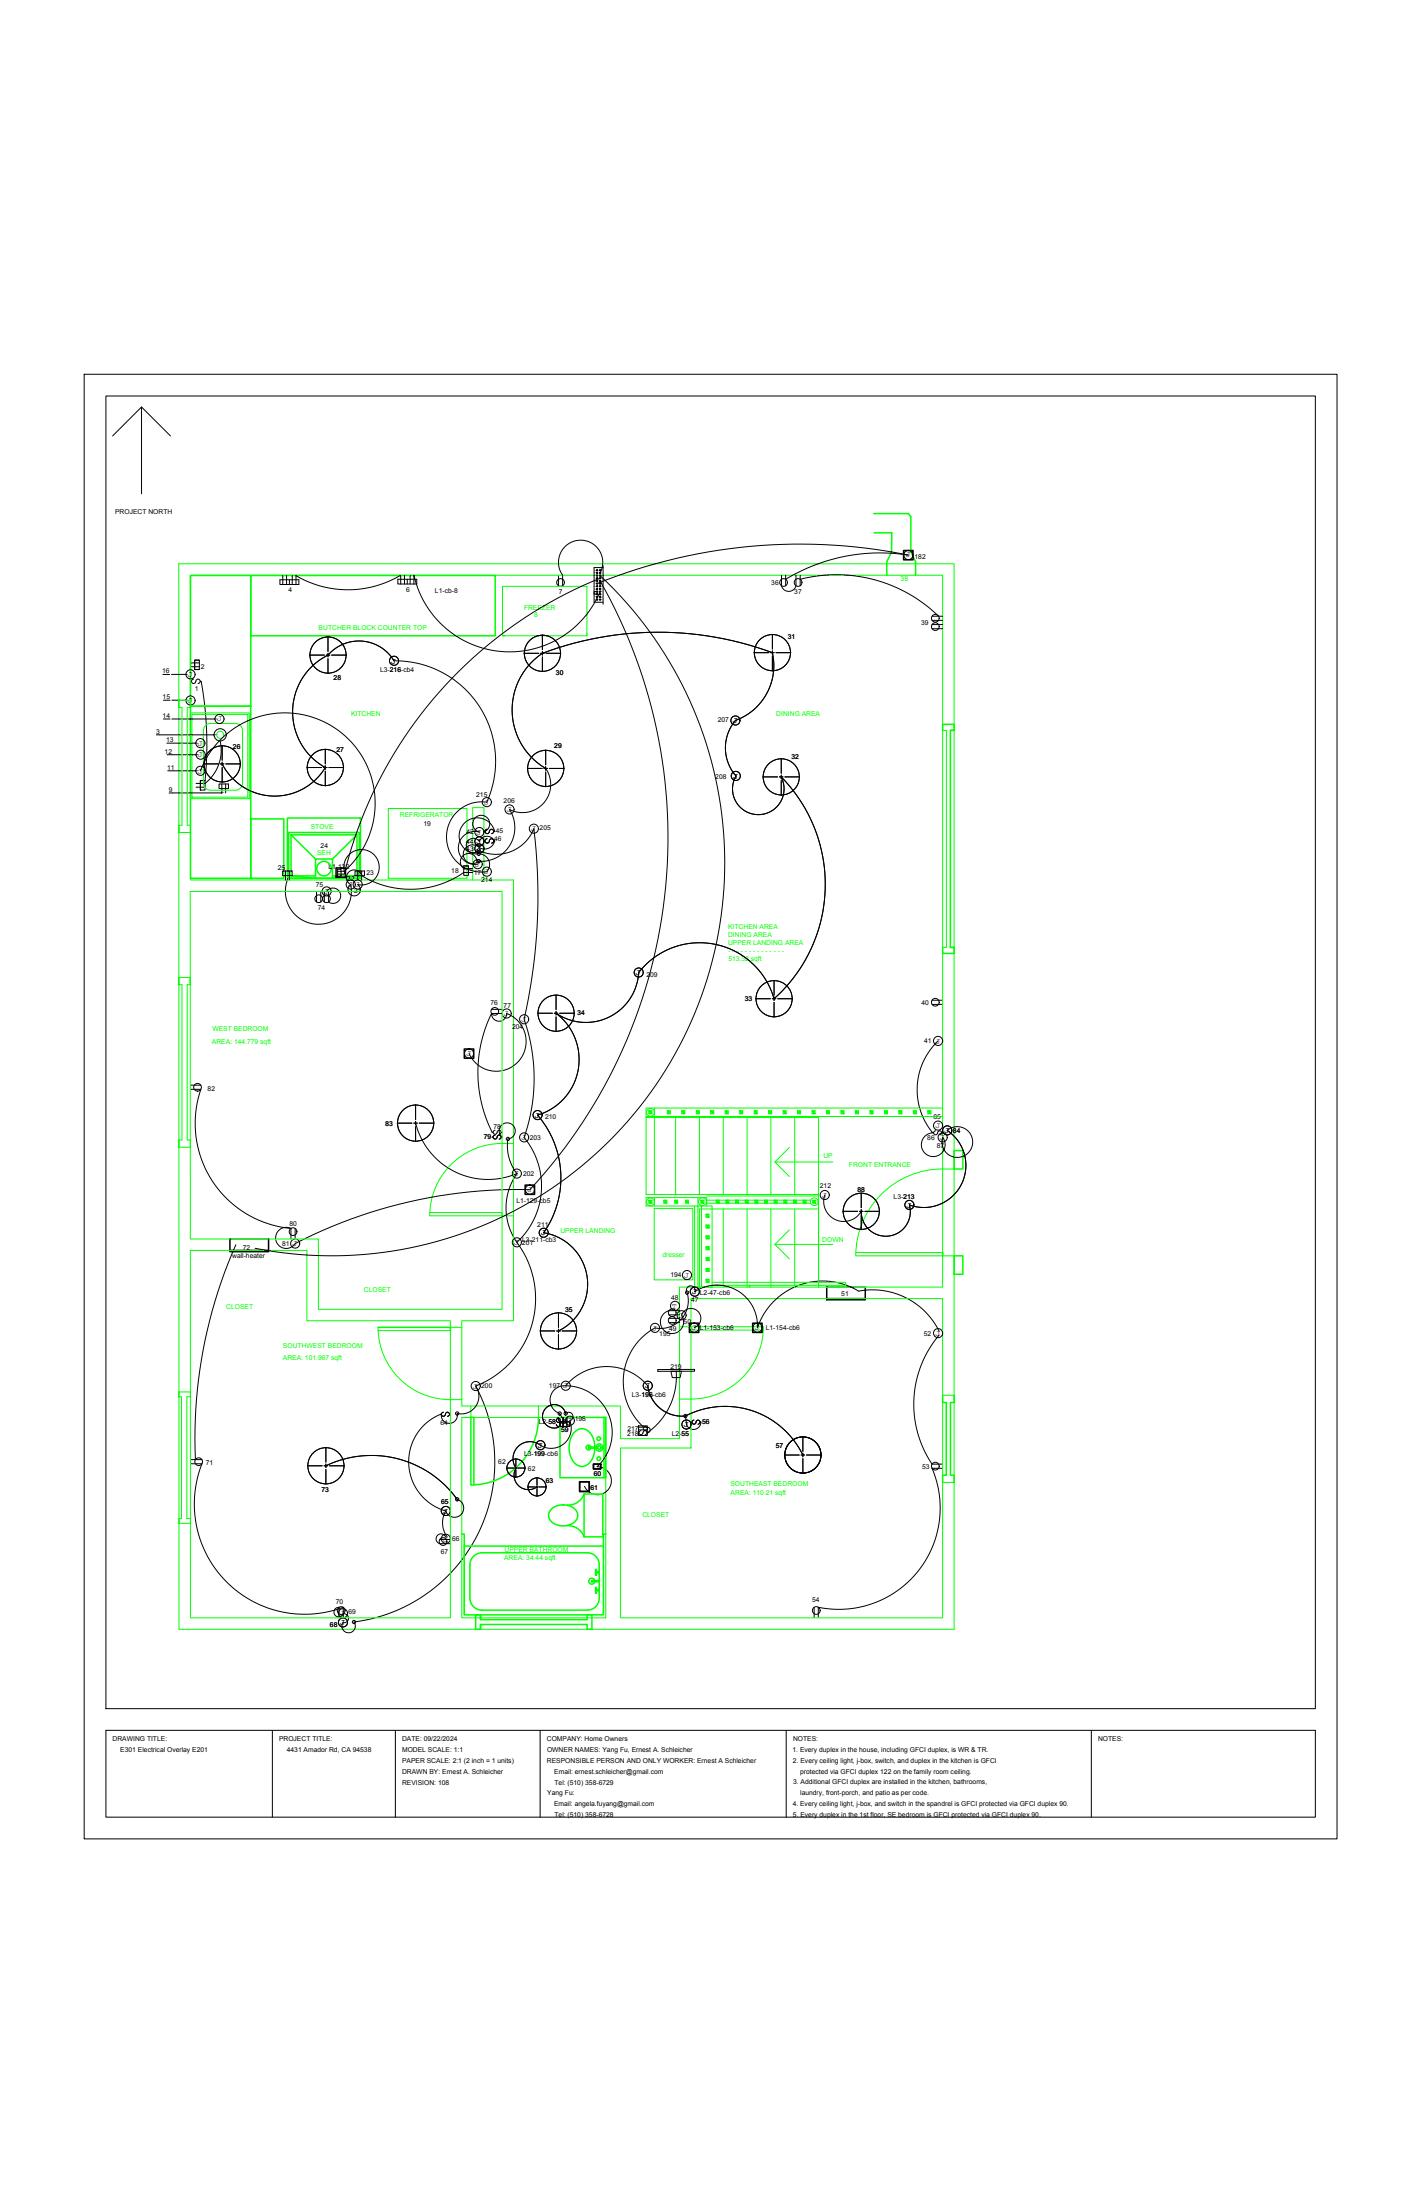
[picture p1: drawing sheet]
<svg xmlns="http://www.w3.org/2000/svg" width="279mm" height="432mm" viewBox="0 0 279 432" stroke-linecap="round" stroke-linejoin="round" font-family="sans-serif">
<!-- layer: E201-Electrical-2nd-floor -->
<g fill="none" stroke="#000" stroke-width=".2">
<path d="M54.9 113.8h3.7v.9h-3.7zM55.5 113v1.7M56.2 113v1.7M56.8 113.8v.9M57.3 113v1.7M78.1 113.7h3.7v.9h-3.7zM78.6 114.6v-1.7a20.1 20.1 0 0 1-20.5 .1v1.7M79.4 112.9v1.7M79.9 113.7v.9M80.5 112.9v1.7M81.2 114.6v-1.7a19.2 19.2 0 0 0 17.1 15 19.2 19.2 0 0 0 19.4-11.8M109.6 112.9v2.1"/>
<path d="M116.6 116.1h.6v.5h-.6zM117 111.9h.3M117 112.4h.3M117 113h.3M117 113.5h.3M117 114h.3M117 114.5h.3M117 115.1h.3M117 115.6h.3M117 116.1h.3M117 116.6h.3M117 117.2h.3"/>
<path d="M117 117.7h.3M117.2 111.8v.2M117.2 112.3v.3M117.2 112.9v.2M117.2 113.4v.2M117.2 113.9v.2M117.2 114.4v.3M117.2 114.9v.3M117.2 115.5v.2M117.2 116v.2M117.2 116.5v.3M117.2 117v.3"/>
<path d="M117.2 117.6v.2M117.6 111.9h.3M117.6 112.4h.3M117.6 113h.3M117.6 113.5h.3M117.6 114h.3M117.6 114.5h.3M117.6 115.1h.3M117.6 115.6h.3M117.6 116.1h.3M117.6 116.6h.3M117.6 117.2h.3"/>
<path d="M117.6 117.7h.3M117.7 114a101.8 101.8 0 0 1-13.7 119.5 95.3 95.3 0 0 0-46.1 10.6 2.08 2.08 0 0 1-2.8 .7 2.08 2.08 0 0 1-.8-2.8 2.08 2.08 0 0 1 2.8-.9M117.7 112.4a4.3 4.3 0 0 0-4-6.4 4.3 4.3 0 0 0-3.3 6.9v2.1M117.7 113.5a84.1 84.1 0 0 0-50.2 58.1h-1.3M117.7 113a77.1 77.1 0 0 1 16 91.5 77.1 77.1 0 0 1-83.7 40.5M117.7 111.8v.2M117.7 112.3v.3M117.7 112.9v.2M117.7 113.4v.2M117.7 113.9v.2M117.7 114.4v.3M117.7 114.9v.3"/>
<path d="M117.7 115.5v.2M117.7 116v.2M117.7 116.5v.3M117.7 117v.3M117.7 117.6v.2M118.3 111.4h-1.7v6.8h1.7M118.3 111v7.6M153.3 112.9v2.1a1.46 1.46 0 0 0 1.5 1.1 1.46 1.46 0 0 0 1.4-1.1v-2.1M154.2 113.7a35.8 35.8 0 0 1 24-4.8 106 106 0 0 0-61 5.6M154.2 112.9v2.1M157 113.7a28.7 28.7 0 0 1 27.2 7.2M157 112.9v2.1"/>
<path d="M32 132.4h1.3M32.1 137.4h1.3M33.7 132.4h2.7M33.7 137.4h2.7M37.3 133.7h.2M37.3 130.1h1.8M37.3 130.9h1.8M38 133.3a.43 .43 0 0 0-.4 .4 .43 .43 0 0 0 .4 .5 .43 .43 0 0 0 .4-.5 .43 .43 0 0 1 .4-.4 .43 .43 0 0 1 .5 .4 .43 .43 0 0 1-.4 .5M38.2 129.6h.9v1.8h-.9zM38.2 131.4h.9M39.1 129.6h-.9v1.8M39.3 133.7h.2a69.3 69.3 0 0 1 .7 19.5h-.9v1.9"/>
<path d="M60.7 128.6h2.9M64 128.6h.7M64.4 125v2.9M64.4 128.2v.7M64.4 129.3v2.9M65.1 128.6h2.9M77.3 129.7a8 8 0 0 0-12.9-1.1 12.5 12.5 0 0 0-.6 22 11.6 11.6 0 0 1-20.2-.7M102.8 128.2h2.9M106.1 128.2h.7M106.4 124.6v2.9M106.4 127.9v.7M106.4 128.9v2.9"/>
<path d="M107.1 128.2h2.9M147.9 128.1h2.9M151.2 128.1h.7M151.5 124.5v2.9M151.5 127.8v.7M151.5 128.8v2.9M152.3 128.1h2.9M182.9 123.4h2.1M182.9 122.6h2.1M182.9 121.8h2.1M182.9 120.9h2.1M30.7 144.2h.7"/>
<path d="M31.4 144.2h10.5M32.1 141.1h1.3M32.7 145.9h5.6M32.8 148.1h5.6M32.9 151.3h5.4M33.7 141.1h8.4M38.5 154.5h1.7M39.3 153.2h.9v1.9h-.9zM39.3 151.3a17.7 17.7 0 0 1 26.7-8.2 17.7 17.7 0 0 1 1.5 27.9M40 149.9h2.9M43 153.9h1.8v.9h-1.8zM43.2 145.4a8.3 8.3 0 0 1-3 8.4h-1.7"/>
<path d="M43.2 149.9h.7M43.4 155.6h-10.2M43.5 153.9v1.7M43.6 146.3v2.9M43.6 149.6v.7M43.6 150.6v2.9M44.3 153.9v1.7M44.3 149.9h2.9M60.2 150.6h2.9M63.5 150.6h.7M63.8 147v2.9M63.8 150.3v.7"/>
<path d="M63.8 151.4v2.9M64.5 150.6h2.9M103.5 150.8h2.9M106.7 150.8h.7M107.1 150.8a13.3 13.3 0 0 1-.7-22.6 64.5 64.5 0 0 1 45.1-.1 11.5 11.5 0 0 1-7.2 13.3 8.4 8.4 0 0 0 .1 10.9 5.1 5.1 0 0 0 4.3 7.6 5.1 5.1 0 0 0 4.5-7.4M107.1 147.2v2.9M107.1 150.5v.7M107.1 151.5v2.9M107.8 150.8h2.9M149.7 152.5h2.9M152.9 152.5h.7M153.3 152.5a30.1 30.1 0 0 1-1.4 43.5 15.2 15.2 0 0 0-26.6-5.1 10.4 10.4 0 0 1-16.2 8 11.4 11.4 0 0 1 4.3 11.1 11.4 11.4 0 0 1-7.9 8.9 18.8 18.8 0 0 1 1.2 23.1 10.2 10.2 0 0 1 8.5 8.5 10.2 10.2 0 0 1-5.6 10.7"/>
<path d="M153.3 148.9v2.9M153.3 152.1v.7M153.3 153.2v2.9M154 152.5h2.9M55.5 171h1.8v.9h-1.8zM56 171v1.7M56.8 171.9a6.5 6.5 0 0 0 4.7 9.4 6.5 6.5 0 0 0 7.3-7.7M56.8 171v1.7M62.1 175v2M62.9 175v2M63.6 175v2M64.1 175a1.51 1.51 0 0 1 2.1-.4 1.51 1.51 0 0 1 .4 2.1 1.51 1.51 0 0 1-2.1 .3v-2"/>
<path d="M66.2 170.6h.7v1.4h-.7zM66.2 171h1.3M67.5 171a3.5 3.5 0 0 1 3.1-4.3 3.5 3.5 0 0 1 3.8 3.7 3.5 3.5 0 0 1-4.2 3.2 1.22 1.22 0 0 1 .2 1.8 1.22 1.22 0 0 1-1.8 0 1.22 1.22 0 0 1 .2-1.8M69.7 171h1.8v.9h-1.8zM70.2 171v1.7M71 171v1.7M91 170h.9v1.8h-.9zM91 170.5h1.7M92.7 171.2h-1.7a18.4 18.4 0 0 1-20 .7 1.52 1.52 0 0 0-2.5-.8 1.52 1.52 0 0 0 .3 2.5M93.6 169.2a1.63 1.63 0 0 0-2.4-1.5 1.63 1.63 0 0 0-.1 2.8M95 163.2a1.66 1.66 0 0 0 .7-2.5 1.66 1.66 0 0 0-2.6-.1 1.66 1.66 0 0 0 .5 2.5l.5 .2a3.2 3.2 0 0 0-4.2 3 3.2 3.2 0 0 0 3.8 3.3M95 165.1h.1"/>
<path d="M95.6 162.8a.43 .43 0 0 0-.4 .4 .43 .43 0 0 0 .4 .4 .43 .43 0 0 0 .4-.4 .43 .43 0 0 1 .4-.4 .43 .43 0 0 1 .5 .4 .43 .43 0 0 1-.5 .4M95.6 164.6a.43 .43 0 0 0-.4 .5 .43 .43 0 0 0 .4 .4 .43 .43 0 0 0 .4-.4 .43 .43 0 0 1 .4-.5 .43 .43 0 0 1 .5 .5 .43 .43 0 0 1-.5 .4M96.9 163.2h.2M96.9 165.1h.2M96.4 198.9a1.49 1.49 0 0 0 1.5 1.5 1.49 1.49 0 0 0 1.5-1.5 5.9 5.9 0 0 1 2.2 9.5 5.9 5.9 0 0 1-9.6-1.6M96.4 198.9a26.2 26.2 0 0 0 .2 23.3h.1M96.4 198.9h2.1M96.4 198.1h2.1M105.5 198.9h2.9M108.8 198.9h.7M109.1 195.3v2.9M109.1 198.5v.7"/>
<path d="M109.1 199.6v2.9M109.8 198.9h2.9M148.3 196h2.9M151.5 196h.7M151.9 192.4v2.9M151.9 195.7v.7M151.9 196.7v2.9M152.6 196h2.9M182.9 196.3h2.1M185 197.1h-2.1M37.3 213.8h2.1a20.7 20.7 0 0 0 17.7 27.3M37.3 213h2.1"/>
<path d="M81.5 216.8v2.9M184.1 204.3a13.2 13.2 0 0 0-1.1 18 2.33 2.33 0 0 0-2.1 3 2.33 2.33 0 0 0 3.2 1.5 2.33 2.33 0 0 0 .9-3.6 3 3 0 0 0 2.9 4 3 3 0 0 0 2.7-4.2 3 3 0 0 0-4.7-1.1 8.3 8.3 0 0 1 2.7 10.6 8.3 8.3 0 0 1-10.2 4M77.9 220.4h2.9M81.2 220.4h.7M81.5 220.1v.7M81.5 221.1v2.9M82.3 220.4h2.8M96.6 223.2h.1M97.1 221.8a.4 .4 0 0 0-.4 .4 .4 .4 0 0 0 .4 .4 .4 .4 0 0 0 .4-.4 .4 .4 0 0 1 .4-.4 .4 .4 0 0 1 .4 .4 .4 .4 0 0 1-.4 .4M97.1 222.8a.4 .4 0 0 0-.4 .4 .4 .4 0 0 0 .4 .4 .4 .4 0 0 0 .4-.4 .4 .4 0 0 1 .4-.4 .4 .4 0 0 1 .4 .4 .4 .4 0 0 1-.4 .4M98.3 222.2h.2M98.3 223.2h.2"/>
<path d="M165.4 237.8h2.9M168.6 237.8h.7M169 234.1v2.9M169 237.4v.7M169 238.5v2.9M169.7 237.8h2.9M178.4 236.5a4.8 4.8 0 0 1-4 6.1 4.8 4.8 0 0 1-5.4-4.8M183 222.3h.2M183.6 221.9a.4 .4 0 0 0-.4 .4 .4 .4 0 0 0 .4 .4 .4 .4 0 0 0 .4-.4 .4 .4 0 0 1 .4-.4 .4 .4 0 0 1 .4 .4 .4 .4 0 0 1-.4 .4M184.8 222.3h.2M46.3 244.3a93.8 93.8 0 0 0-8 42.2M57.1 241.1v2.1"/>
<path d="M57.9 241.1v2.1M109.6 257.6v2.9M131.3 258.8h2M131.3 258.1h2M131.3 259.6h2M133.3 257.2h-2a2.28 2.28 0 0 0-1.6 3.1 2.28 2.28 0 0 0 3.2 1.2 2.28 2.28 0 0 0 .8-3.4 1.94 1.94 0 0 1 3.2-.7 1.94 1.94 0 0 1-.7 3.2M136.3 253.5a8 8 0 0 1 8.3-.2 8 8 0 0 1 4 7.3 13.5 13.5 0 0 1 19.9-7.2 14.6 14.6 0 0 1 15.8 7.9M86.6 277.6a10 10 0 0 0-6.4 9.8 10 10 0 0 0 7.3 9.2 4.6 4.6 0 0 0 .2 5M87 277.2a.4 .4 0 0 0-.4 .4 .4 .4 0 0 0 .4 .4 .4 .4 0 0 0 .4-.4 .4 .4 0 0 1 .4-.4 .4 .4 0 0 1 .4 .4 .4 .4 0 0 1-.4 .4M88.2 277.6h.2M106 261.2h2.9M109.2 261.2h.7"/>
<path d="M109.5 278.4v-.2a.99 .99 0 0 0 .6 1 .99 .99 0 0 0 1.1-.1M109.6 260.9v.7M109.6 261.9v2.9M109.9 279.1h1.9v.9h-1.9zM109.9 278.8a.4 .4 0 0 0-.4-.4 .4 .4 0 0 0-.4 .4 .4 .4 0 0 0 .4 .4 .4 .4 0 0 1 .4 .4 .4 .4 0 0 1-.4 .4 .4 .4 0 0 1-.3-.4M110.3 261.2h2.9M110.5 278.2v1.8M111 277.4a2.31 2.31 0 0 0-2.9-1.6 2.31 2.31 0 0 0-1.5 2.9 2.31 2.31 0 0 0 2.9 1.5v-.2M111.2 278.2v1.8M127.1 272a6.7 6.7 0 0 0 7.4 5.9 17 17 0 0 1 23 7.7M135.6 279.1h.2M136.2 278.7a.4 .4 0 0 0-.4 .4 .4 .4 0 0 0 .4 .4 .4 .4 0 0 0 .4-.4 .4 .4 0 0 1 .4-.4 .4 .4 0 0 1 .4 .4 .4 .4 0 0 1-.4 .4"/>
<path d="M137.3 279.1h.2a1.47 1.47 0 0 1-1.2 1.4 1.47 1.47 0 0 1-1.6-.9M184.3 262a21 21 0 0 0-1.4 25.4h2.1M37.5 287.3h2.1a21.6 21.6 0 0 0 4.7 23.1 21.6 21.6 0 0 0 23 5.1v2M37.5 286.5h2.1M60.3 287.7h2.9M63.6 287.7h.7M63.9 287.7a20.7 20.7 0 0 1 25.8 6.6M63.9 284.1v2.9M63.9 287.3v.7M63.9 288.4v2.9M64.7 287.7h2.8M99.4 288.1h1.5"/>
<path d="M101 288.1h.4M101.2 286.3v1.5M101.2 288v.3M101.2 288.5v1.5M101.6 288.1h1.4M103.5 291.8h1.5M105.2 291.8h.3M105.4 290v1.5M105.4 291.7v.3M105.4 292.2v1.5M105.7 291.8h1.5M106 283.7a3.3 3.3 0 0 0-4.3 .2 3.3 3.3 0 0 0-.5 4.2 2.85 2.85 0 0 0 .6 3.6 2.85 2.85 0 0 0 3.6 .1"/>
<path d="M153.9 285.6h2.9M157.2 285.6h.7M157.5 282v2.9M157.5 285.2v.7M157.5 286.3v2.9M158.2 285.6h2.9M185 288.2h-2.1a19.9 19.9 0 0 1-22.3 27.3v2M66.5 317.5v-2a.95 .95 0 0 0-1 .8 .95 .95 0 0 0 .7 1 .95 .95 0 0 0 1.1-.6 .88 .88 0 0 1 1.1 .9 .88 .88 0 0 1-1 .9M86.3 302.2h2.1M87.4 301.6a.98 .98 0 0 0-1.6-.2 .98 .98 0 0 0 .5 1.6h2.1M159.7 315.5v2"/>
<circle cx="110" cy="114.3" r=".76"/>
<circle cx="117.2" cy="111.9" r=".12"/>
<circle cx="117.2" cy="115.1" r=".12"/>
<circle cx="117.2" cy="113" r=".12"/>
<circle cx="117.2" cy="112.4" r=".12"/>
<circle cx="117.2" cy="114" r=".12"/>
<circle cx="117.2" cy="117.2" r=".12"/>
<circle cx="117.2" cy="117.7" r=".12"/>
<circle cx="117.2" cy="116.1" r=".12"/>
<circle cx="117.2" cy="113.5" r=".12"/>
<circle cx="117.2" cy="115.6" r=".12"/>
<circle cx="117.2" cy="116.6" r=".12"/>
<circle cx="117.2" cy="114.5" r=".12"/>
<circle cx="117.7" cy="115.6" r=".12"/>
<circle cx="117.7" cy="116.6" r=".12"/>
<circle cx="117.7" cy="114.5" r=".12"/>
<circle cx="117.7" cy="112.4" r=".12"/>
<circle cx="117.7" cy="113.5" r=".12"/>
<circle cx="117.7" cy="117.2" r=".12"/>
<circle cx="117.7" cy="117.7" r=".12"/>
<circle cx="117.7" cy="114" r=".12"/>
<circle cx="117.7" cy="113" r=".12"/>
<circle cx="117.7" cy="111.9" r=".12"/>
<circle cx="117.7" cy="115.1" r=".12"/>
<circle cx="117.7" cy="116.1" r=".12"/>
<circle cx="153.7" cy="114.3" r=".76"/>
<circle cx="156.6" cy="114.3" r=".76"/>
<circle cx="178.2" cy="108.9" r=".89"/>
<circle cx="37.4" cy="132.4" r=".89"/>
<circle cx="37.4" cy="137.5" r=".89"/>
<circle cx="64.4" cy="128.6" r="3.6"/>
<circle cx="77.3" cy="129.7" r=".89"/>
<circle cx="106.4" cy="128.2" r="3.6"/>
<circle cx="151.6" cy="128.1" r="3.6"/>
<circle cx="183.5" cy="121.3" r=".76"/>
<circle cx="183.5" cy="123" r=".76"/>
<circle cx="39.3" cy="151.3" r=".89"/>
<circle cx="39.3" cy="145.9" r=".89"/>
<circle cx="39.4" cy="148.1" r=".89"/>
<circle cx="43.1" cy="141.1" r=".89"/>
<circle cx="43.2" cy="144.2" r="1.2"/>
<circle cx="43.6" cy="149.9" r="3.6"/>
<circle cx="63.8" cy="150.6" r="3.6"/>
<circle cx="107.1" cy="150.8" r="3.6"/>
<circle cx="144.3" cy="141.4" r=".89"/>
<circle cx="144.4" cy="152.3" r=".89"/>
<circle cx="153.3" cy="152.5" r="3.6"/>
<circle cx="62.5" cy="176.4" r=".76"/>
<circle cx="64.1" cy="176.4" r=".76"/>
<circle cx="64.1" cy="175" r=".89"/>
<circle cx="68.8" cy="173.6" r=".89"/>
<circle cx="70.2" cy="173.6" r=".89"/>
<circle cx="93.7" cy="169.6" r=".89"/>
<circle cx="94.1" cy="163.3" r=".89"/>
<circle cx="94.1" cy="165.1" r=".89"/>
<circle cx="94.1" cy="166.6" r=".89"/>
<circle cx="97.1" cy="198.5" r=".76"/>
<circle cx="99.4" cy="198.9" r=".89"/>
<circle cx="109.1" cy="198.9" r="3.6"/>
<circle cx="125.3" cy="190.9" r=".89"/>
<circle cx="151.9" cy="196" r="3.6"/>
<circle cx="183.5" cy="196.7" r=".76"/>
<circle cx="38.8" cy="213.4" r=".76"/>
<circle cx="92" cy="206.8" r=".89"/>
<circle cx="105.5" cy="218.9" r=".89"/>
<circle cx="184.1" cy="204.3" r=".89"/>
<circle cx="81.5" cy="220.4" r="3.6"/>
<circle cx="104" cy="233.5" r=".89"/>
<circle cx="169" cy="237.7" r="3.6"/>
<circle cx="178.4" cy="236.5" r=".89"/>
<circle cx="184.1" cy="220.9" r=".89"/>
<circle cx="185" cy="223.2" r=".89"/>
<circle cx="185.9" cy="221.9" r=".89"/>
<circle cx="57.5" cy="241.7" r=".76"/>
<circle cx="57.9" cy="244.1" r=".89"/>
<circle cx="106.7" cy="242" r=".89"/>
<circle cx="131.9" cy="259.2" r=".76"/>
<circle cx="131.9" cy="257.7" r=".76"/>
<circle cx="132.4" cy="256.3" r=".89"/>
<circle cx="133.7" cy="258.1" r=".89"/>
<circle cx="136.3" cy="253.5" r=".89"/>
<circle cx="109.6" cy="261.2" r="3.6"/>
<circle cx="127.1" cy="272" r=".89"/>
<circle cx="134.7" cy="279.6" r=".89"/>
<circle cx="136.2" cy="260.6" r=".89"/>
<circle cx="148.6" cy="260.6" r=".89"/>
<circle cx="184.1" cy="261.7" r=".89"/>
<circle cx="39" cy="286.9" r=".76"/>
<circle cx="63.9" cy="287.7" r="3.6"/>
<circle cx="87.5" cy="296.6" r=".89"/>
<circle cx="101.2" cy="288.1" r="1.77"/>
<circle cx="105.4" cy="291.8" r="1.77"/>
<circle cx="106" cy="283.6" r=".89"/>
<circle cx="157.5" cy="285.6" r="3.6"/>
<circle cx="183.5" cy="287.8" r=".76"/>
<circle cx="66.9" cy="316.1" r=".76"/>
<circle cx="67.3" cy="318.4" r=".89"/>
<circle cx="67.3" cy="316.6" r=".89"/>
<circle cx="86.9" cy="302.6" r=".76"/>
<circle cx="87.5" cy="302" r=".89"/>
<circle cx="160.2" cy="316.1" r=".76"/>
</g>
<!-- layer: E301-Electrical-attic -->
<g fill="none" stroke="#000" stroke-width=".2">
<path d="M60.7 128.6h2.9M64 128.6h.7M64.4 125v2.9M64.4 128.2v.7M64.4 129.3v2.9M65.1 128.6h2.9M102.8 128.2h2.9M106.1 128.2h.7M106.4 124.6v2.9M106.4 127.9v.7M106.4 128.9v2.9M107.1 128.2h2.9"/>
<path d="M147.9 128.1h2.9M151.2 128.1h.7M151.5 124.5v2.9M151.5 127.8v.7M151.5 128.8v2.9M152.3 128.1h2.9M40 149.9h2.9M43.2 149.9h.7M43.6 149.9a11.6 11.6 0 0 0 20.2 .7 12.5 12.5 0 0 1 .6-22 8 8 0 0 1 12.9 1.1 19.7 19.7 0 0 1 18.2 27.7 6.9 6.9 0 0 0-7.9 6.9 6.9 6.9 0 0 0 7.9 6.8 2.1 2.1 0 0 0 .3-2.5 2.1 2.1 0 0 0-2.3-1 3.5 3.5 0 0 1-3.4-3.3 3.5 3.5 0 0 1 3-3.7 3.5 3.5 0 0 1 4 2.6h-.2M43.6 146.3v2.9M43.6 149.6v.7M43.6 150.6v2.9"/>
<path d="M44.3 149.9h2.9M60.2 150.6h2.9M63.5 150.6h.7M63.8 147v2.9M63.8 150.3v.7M63.8 151.4v2.9M64.5 150.6h2.9M103.5 150.8h2.9M106.7 150.8h.7M107.1 147.2v2.9M107.1 150.5v.7M107.1 151.5v2.9"/>
<path d="M107.8 150.8h2.9M149.7 152.5h2.9M152.9 152.5h.7M153.3 148.9v2.9M153.3 152.1v.7M153.3 153.2v2.9M154 152.5h2.9M95 165.1h.1M95 163.2h.1M95.6 164.6a.43 .43 0 0 0-.4 .5 .43 .43 0 0 0 .4 .4 .43 .43 0 0 0 .4-.4 .43 .43 0 0 1 .4-.5 .43 .43 0 0 1 .5 .5 .43 .43 0 0 1-.5 .4M95.6 162.8a.43 .43 0 0 0-.4 .4 .43 .43 0 0 0 .4 .4 .43 .43 0 0 0 .4-.4 .43 .43 0 0 1 .4-.4 .43 .43 0 0 1 .5 .4 .43 .43 0 0 1-.5 .4M96.9 165.1h.2l-.1 .2a2.05 2.05 0 0 1-3.4 .8 1.84 1.84 0 0 0-2.7 1.7 1.84 1.84 0 0 0 3 1.2 6.6 6.6 0 0 0 6.2-3.2 6.6 6.6 0 0 0-.1-6.9 5.5 5.5 0 0 0 6.7-1.3 5.5 5.5 0 0 0 .4-6.8 13.3 13.3 0 0 1-.7-22.6 64.5 64.5 0 0 1 45.1-.1 11.5 11.5 0 0 1-7.2 13.3 8.4 8.4 0 0 0 .1 10.9 5.1 5.1 0 0 0 4.3 7.6 5.1 5.1 0 0 0 4.6-7.4 30.1 30.1 0 0 1-1.4 43.5 15.2 15.2 0 0 0-26.6-5.1 10.4 10.4 0 0 1-16.2 8 11.4 11.4 0 0 1 4.3 11.1 11.4 11.4 0 0 1-7.9 8.9 18.8 18.8 0 0 1 1.2 23.1 10.2 10.2 0 0 1 8.5 8.5 10.2 10.2 0 0 1-5.6 10.7"/>
<path d="M97 165.1a1.61 1.61 0 0 0-1.5-1 1.61 1.61 0 0 0-1.4 1 1.42 1.42 0 0 0-2.1-.2 1.42 1.42 0 0 0-.1 2 1.42 1.42 0 0 0 2 0 8 8 0 0 0 10.8-4.2 108.9 108.9 0 0 1-1.9 37.4 35.2 35.2 0 0 1 0 23.2M105.5 198.9h2.9M108.8 198.9h.7M109.1 195.3v2.9M109.1 198.5v.7M109.1 199.6v2.9M109.8 198.9h2.9M148.3 196h2.9M151.5 196h.7M151.9 192.4v2.9M151.9 195.7v.7M151.9 196.7v2.9"/>
<path d="M152.6 196h2.9M81.5 216.8v2.9M77.9 220.4h2.9M81.2 220.4h.7M81.5 220.4a14.6 14.6 0 0 0 19.9 9.9M81.5 220.1v.7M81.5 221.1v2.9M82.3 220.4h2.8M96.6 223.2h.1M97.1 222.8a.4 .4 0 0 0-.4 .4 .4 .4 0 0 0 .4 .4 .4 .4 0 0 0 .4-.4 .4 .4 0 0 1 .4-.4 .4 .4 0 0 1 .4 .4 .4 .4 0 0 1-.4 .4M98.3 223.2h.2a1.58 1.58 0 0 1 .1-2.5 1.58 1.58 0 0 1 2.4 .7 1.58 1.58 0 0 1-1.4 2.1 9 9 0 0 0 1.8 6.8M101.4 230.3a11.8 11.8 0 0 0 .5 14.2 18.4 18.4 0 0 1-8.6 27.5"/>
<path d="M102.8 223.2a15 15 0 0 1-1.4 20.6M165.4 237.8h2.9M168.6 237.8h.7M169 234.1v2.9M169 237.4v.7M169 238.5v2.9M169.7 237.8h2.9M185.9 221.9a8.3 8.3 0 0 1 2.7 10.6 8.3 8.3 0 0 1-10.2 4 4.8 4.8 0 0 1-4 6.1 4.8 4.8 0 0 1-5.4-4.8 3.9 3.9 0 0 1-5.1 1.6 3.9 3.9 0 0 1-2.1-4.9M109.6 257.6v2.9M136.3 253.5a.86 .86 0 0 0-.9-1.1 .86 .86 0 0 0-.6 1.3 5.4 5.4 0 0 1-6.3 6.9 12 12 0 0 0-2.2 19.5M87 277.2a.4 .4 0 0 0-.4 .4 .4 .4 0 0 0 .4 .4 .4 .4 0 0 0 .4-.4 .4 .4 0 0 1 .4-.4 .4 .4 0 0 1 .4 .4 .4 .4 0 0 1-.4 .4M88.2 277.6h.2"/>
<path d="M93.3 272a31.6 31.6 0 0 1-23.9 46.4 1.32 1.32 0 0 1-1 2.1 1.32 1.32 0 0 1-1.1-2.1M93.3 272a3.5 3.5 0 0 1 .1 4 3.5 3.5 0 0 1-3.7 1.4 1.58 1.58 0 0 1-1.5 2 1.58 1.58 0 0 1-1.6-1.8h-.2M106 261.2h2.9M109.2 261.2h.7M109.5 280v.2a2.31 2.31 0 0 1-2.9-1.5 2.31 2.31 0 0 1 1.5-2.9 2.31 2.31 0 0 1 2.9 1.6 .84 .84 0 0 1 1.3 .2 .84 .84 0 0 1-.5 1.2 4 4 0 0 1-1.4 4.8 4 4 0 0 1-5-.3 3.3 3.3 0 0 0-3.9 .8 3.3 3.3 0 0 0-.3 4 2.85 2.85 0 0 0 .6 3.6 2.85 2.85 0 0 0 3.6 .1M109.6 260.9v.7M109.6 261.9v2.9M109.9 279.1h1.9v.9h-1.9zM109.9 278.8a.4 .4 0 0 0-.4-.4 .4 .4 0 0 0-.4 .4 .4 .4 0 0 0 .4 .4 .4 .4 0 0 1 .4 .4 .4 .4 0 0 1-.4 .4 .4 .4 0 0 1-.3-.4M110.3 261.2h2.9M110.5 278.2v1.8M111 272a9.1 9.1 0 0 1 8.5 5.8 9.1 9.1 0 0 1-2.3 10.1 2.75 2.75 0 0 1 2.3 4.2 2.75 2.75 0 0 1-4.8-.4"/>
<path d="M111 272a10.5 10.5 0 0 1 16.1 0 6.9 6.9 0 0 0 7.4 5.9M111 272a2.8 2.8 0 0 0-3 2.2 2.8 2.8 0 0 0 1.8 3.2l.6 .9 .8 .8a.99 .99 0 0 1-1.1 .1 .99 .99 0 0 1-.6-1v.2M111.2 278.2v1.8M125.3 279.9h1.7v1.8h-1.7zM129.1 268.8h7.2v.3l-7.2 .1zM131.6 269.1h2.1l-.3 1.3h-1.5zM132.7 269.1a13.4 13.4 0 0 1-5.8 12.1 .55 .55 0 0 0 .7-.6 .55 .55 0 0 0-.7-.5h-1.6M134.5 277.9a17 17 0 0 1 23 7.7M134.5 277.9l.2 1.7M135.6 279.1h.2M136.2 278.7a.4 .4 0 0 0-.4 .4 .4 .4 0 0 0 .4 .4 .4 .4 0 0 0 .4-.4 .4 .4 0 0 1 .4-.4 .4 .4 0 0 1 .4 .4 .4 .4 0 0 1-.4 .4M137.3 279.1h.2"/>
<path d="M60.3 287.7h2.9M63.6 287.7h.7M63.9 287.7a20.7 20.7 0 0 1 25.8 6.6 1.81 1.81 0 0 1 .8 3 1.81 1.81 0 0 1-3-.7M63.9 284.1v2.9M63.9 287.3v.7M63.9 288.4v2.9M64.7 287.7h2.8M99.4 288.1h1.5M101 288.1h.4M101.2 286.3v1.5M101.2 288v.3M101.2 288.5v1.5"/>
<path d="M101.6 288.1h1.4M103.5 291.8h1.5M105.2 291.8h.3M105.4 290v1.5M105.4 291.7v.3M105.4 292.2v1.5M105.7 291.8h1.5M125.3 281.2h.1M125.3 280.6h1.6M125.8 280.8a.4 .4 0 0 0-.4 .4 .4 .4 0 0 0 .4 .4 .4 .4 0 0 0 .4-.4 .4 .4 0 0 1 .4-.4 .4 .4 0 0 1 .4 .4 .4 .4 0 0 1-.4 .4M153.9 285.6h2.9M157.2 285.6h.7"/>
<path d="M157.5 282v2.9M157.5 285.2v.7M157.5 286.3v2.9M158.2 285.6h2.9"/>
<circle cx="64.4" cy="128.6" r="3.6"/>
<circle cx="77.3" cy="129.7" r=".89"/>
<circle cx="106.4" cy="128.2" r="3.6"/>
<circle cx="151.6" cy="128.1" r="3.6"/>
<circle cx="43.6" cy="149.9" r="3.6"/>
<circle cx="63.8" cy="150.6" r="3.6"/>
<circle cx="95.5" cy="157.4" r=".89"/>
<circle cx="100" cy="158.9" r=".89"/>
<circle cx="107.1" cy="150.8" r="3.6"/>
<circle cx="144.3" cy="141.4" r=".89"/>
<circle cx="144.4" cy="152.3" r=".89"/>
<circle cx="153.3" cy="152.5" r="3.6"/>
<circle cx="93.9" cy="166.9" r=".32"/>
<circle cx="93.9" cy="169" r=".32"/>
<circle cx="93.9" cy="167.6" r=".32"/>
<circle cx="94.1" cy="165.1" r=".89"/>
<circle cx="94.1" cy="166.6" r=".89"/>
<circle cx="95.5" cy="171.1" r=".89"/>
<circle cx="104.7" cy="162.6" r=".89"/>
<circle cx="109.1" cy="198.9" r="3.6"/>
<circle cx="125.3" cy="190.9" r=".89"/>
<circle cx="151.9" cy="196" r="3.6"/>
<circle cx="102.8" cy="200.1" r=".89"/>
<circle cx="105.5" cy="218.9" r=".89"/>
<circle cx="81.5" cy="220.4" r="3.6"/>
<circle cx="99.7" cy="223.5" r=".32"/>
<circle cx="101.4" cy="230.3" r=".89"/>
<circle cx="102.8" cy="223.2" r=".89"/>
<circle cx="161.8" cy="234.5" r=".89"/>
<circle cx="169" cy="237.7" r="3.6"/>
<circle cx="178.4" cy="236.5" r=".89"/>
<circle cx="185.9" cy="221.9" r=".89"/>
<circle cx="101.4" cy="243.8" r=".89"/>
<circle cx="106.7" cy="242" r=".89"/>
<circle cx="134.8" cy="250.3" r=".89"/>
<circle cx="134.8" cy="253.7" r=".32"/>
<circle cx="136.3" cy="253.5" r=".89"/>
<circle cx="89.7" cy="277.4" r=".32"/>
<circle cx="93.3" cy="272" r=".89"/>
<circle cx="109.6" cy="261.2" r="3.6"/>
<circle cx="109.8" cy="277.4" r=".32"/>
<circle cx="111" cy="272" r=".89"/>
<circle cx="111" cy="277.4" r=".32"/>
<circle cx="111.8" cy="278.8" r=".89"/>
<circle cx="127.1" cy="272" r=".89"/>
<circle cx="128.5" cy="260.6" r=".89"/>
<circle cx="134.5" cy="277.9" r=".32"/>
<circle cx="134.7" cy="279.6" r=".89"/>
<circle cx="63.9" cy="287.7" r="3.6"/>
<circle cx="87.5" cy="296.6" r=".89"/>
<circle cx="89.7" cy="294.3" r=".32"/>
<circle cx="101.2" cy="288.1" r="1.77"/>
<circle cx="105.4" cy="291.8" r="1.77"/>
<circle cx="106" cy="283.6" r=".89"/>
<circle cx="126.6" cy="280.4" r=".4"/>
<circle cx="157.5" cy="285.6" r="3.6"/>
<circle cx="67.3" cy="318.4" r=".89"/>
<circle cx="69.4" cy="318.4" r=".32"/>
</g>
<!-- layer: A201-Floorplan-2nd-floor -->
<g fill="none" stroke="#0f0" stroke-width=".2">
<path d="M35.1 110.7h152.1v209.1h-152.1zM37.3 112.9h147.7v139.7h-51.7v29.8h-11.6v-6.4h-31.1v-16.8h10.2v-86.5h-63.4zM98.6 115.1h16.6v9.7h-16.6zM35.1 137.4h2.3v1.4h-.7v23.2h.7v1.4h-2.3M35.1 138.8h.6v23.2h-.6M37.4 139.9h11.5v16.9h-11.5zM115.2 124.3v.5M37.7 140.2h10.9v16.3h-10.9zM41.3 142h4.9a1.42 1.42 0 0 1 1.4 1.4v10.3a1.42 1.42 0 0 1-1.4 1.4h-4.9M41.3 142a1.42 1.42 0 0 0-1.4 1.4v10.3a1.42 1.42 0 0 0 1.4 1.4M76.2 158.7h15.4v13.7h-15.4zM185 143.4h.7v42.5h-.7"/>
<path d="M37.3 175h61.2v82h-36v-13.8h-25.2zM92.7 172.7v-14.2h2.3v14.2M35.1 193.3h.6v30.5h-.6M35.1 191.8h2.2M37.3 193.3h-.6v30.5h.6v1.4h-2.2M126.8 219.3h33.8v33.3v-15.3h-23.4v15.3M126.8 219.1h58.2M127.3 218h.6v.6l-.6-.6v.6h.6M127.6 218v.6M127.9 218l-.6 .6M128.4 217.5v16.9M130.9 218h.6v.6l-.6-.6v.6h.6"/>
<path d="M131.2 218v.6M131.5 218l-.6 .6M132.6 219.3v15.1M133.8 218h.6v.6l-.6-.6v.6h.6M134.1 218v.6M134.4 218l-.6 .6M136.6 218h.6v.6l-.6-.6v.6h.6M136.9 218v.6M137.2 218l-.6 .6M137.2 219.3v15.1M139.5 218h.5v.6l-.5-.6v.6h.5M139.7 218v.6"/>
<path d="M140 218l-.5 .6M141.9 219.3v15.1M142.3 218h.6v.6l-.6-.6v.6h.6M142.6 218v.6M142.9 218l-.6 .6M145.1 218h.6v.6l-.6-.6v.6h.6M145.4 218v.6M145.7 218l-.6 .6M146.6 219.3v15.1M148 218h.6v.6l-.6-.6v.6h.6M148.3 218v.6M148.6 218l-.6 .6"/>
<path d="M150.8 218h.6v.6l-.6-.6v.6h.6M151.1 218v.6M151.3 219.3v15.1M151.4 218l-.6 .6M153.7 218h.5v.6l-.5-.6v.6h.5M154 218v.6M154.2 218l-.5 .6M155.9 219.3v15.1M156.5 218h.6v.6l-.6-.6v.6h.6M156.8 218v.6M157.1 218l-.6 .6M159.3 218h.6v.6l-.6-.6v.6h.6"/>
<path d="M159.6 218v.6M159.9 218l-.6 .6M162.2 218h.6v.6l-.6-.6v.6h.6M162.5 218v.6M162.8 218l-.6 .6M165 218h.6v.6l-.6-.6v.6h.6M165.3 218v.6M165.6 218l-.6 .6M167.8 218h.6v.6l-.6-.6v.6h.6M168.1 218v.6M168.4 218l-.6 .6M170.7 218h.6v.6l-.6-.6v.6h.6"/>
<path d="M171 218v.6M171.3 218l-.6 .6M173.5 218h.6v.6l-.6-.6v.6h.6M173.8 218v.6M174.1 218l-.6 .6M176.4 218h.6v.6l-.6-.6v.6h.6M176.7 218v.6M177 218l-.6 .6M179.2 218h.6v.6l-.6-.6v.6h.6M179.5 218v.6M179.8 218l-.6 .6M182.1 218h.5v.6l-.5-.6v.6h.5"/>
<path d="M182.3 218v.6M182.6 218l-.5 .6M185 217.5h-58.2v16.9h33.8M84.3 238h14.2v.6M100.8 224.4a15.5 15.5 0 0 0-10.7 2.8 14.2 14.2 0 0 0-5.8 11.4h16.5M127.3 235.6h.6v.6l-.6-.6v.6h.6M127.6 235.6v.6M127.9 235.6l-.6 .6M128.4 237.2h7.5v14h-7.5zM128.4 235.1v1.6M130.2 235.6h.6v.5l-.6-.5v.5h.6M130.5 235.6v.6"/>
<path d="M130.8 235.6l-.6 .5M132.4 235.6h.6v.5l-.6-.5v.5h.6M132.7 235.6v.6M133 235.6l-.6 .5M134.5 235.6h.6v.5l-.6-.5v.5h.6M134.8 235.6v.6M135.1 235.6l-.6 .5M136.3 236.7v15.9h3.4v-15.9h-12.9v-1.6h11.9v1.6M136.9 235.1v17.5M137.5 235.6h.6v.5l-.6-.5v.5h.6M137.6 236.7v15.9M137.8 235.6v.6"/>
<path d="M138.1 235.6l-.6 .5M138.5 238.3h.6v.6l-.6-.6v.6h.6M138.7 234.7h21.9M138.7 236.2h20.4M138.7 235.6h20.4M138.8 238.3v.6M139.1 238.3l-.6 .6M140.5 235.6h.6v.5l-.6-.5v.5h.6M140.8 235.6v.6M141.1 235.6l-.6 .5M141.9 237.3v15.3M142.4 235.6h.6v.5l-.6-.5v.5h.6"/>
<path d="M142.7 235.6v.6M143 235.6l-.6 .5M144.3 235.6h.6v.5l-.6-.5v.5h.6M144.6 235.6v.6M144.9 235.6l-.6 .5M146.2 235.6h.6v.5l-.6-.5v.5h.6M146.5 235.6v.6M146.6 237.3v15.3M146.8 235.6l-.6 .5M148.1 235.6h.6v.5l-.6-.5v.5h.6M148.4 235.6v.6M148.7 235.6l-.6 .5"/>
<path d="M150 235.6h.6v.5l-.6-.5v.5h.6M150.3 235.6v.6M150.6 235.6l-.6 .5M151.3 237.3v15.3M151.9 235.6h.6v.5l-.6-.5v.5h.6M152.2 235.6v.6M152.5 235.6l-.6 .5M153.8 235.6h.6v.5l-.6-.5v.5h.6M154.1 235.6v.6M154.4 235.6l-.6 .5M154.9 225.2l-2.9 2.9M155.7 235.6h.6v.5l-.6-.5v.5h.6"/>
<path d="M155.9 237.3v15.3M156 235.6v.6M156.3 235.6l-.6 .5M157.6 235.6h.6v.6l-.6-.6v.6h.6M157.9 235.6v.6M158.2 235.6l-.6 .6M159.5 235.6h.6v.6l-.6-.6v.6h.6M159.8 235.6v.6M160.1 235.6l-.6 .6M163.4 228.1h-11.4l2.9 2.8M185 229.4h2.2M185 229.4a17 17 0 0 0-17.1 17.1h19.3"/>
<path d="M37.3 245.4h22.9v13.8h28.2v58.3h-51zM135.6 254.9h49.4v62.6h-63.3v-33.3h13.9zM138.5 249h.6v.5l-.6-.5v.5h.6v-.5l-.6 .5M138.5 244.7h.6v.6l-.6-.6v.6h.6v-.6l-.6 .6M138.5 242.6h.6v.6l-.6-.6v.6h.6v-.6l-.6 .6M138.5 240.4h.6v.6l-.6-.6v.6h.6v-.6l-.6 .6M138.5 251.1h.6v.6l-.6-.6v.6h.6M138.5 246.8h.6v.6l-.6-.6v.6h.6v-.6l-.6 .6M138.8 240.4v.6M138.8 242.6v.6M138.8 244.7v.6M138.8 249v.6"/>
<path d="M138.8 246.8v.6M138.8 251.1v.6M139.1 251.1l-.6 .6M139.7 251.7h26.2v.6h-26.2M147 252.3v.3M147.1 252.3v.3M154.9 241.4l-2.9 2.8M163.4 244.2h-11.4l2.9 2.9M164.4 252.3v.3M164.6 252.3v.3M167.9 245.8h17.1M35.1 273.2h2.3v.9h-.7v23.9h.7v1h-2.3"/>
<path d="M35.1 274.1h.5v23.9h-.5M74.2 261.2h14.2M74.2 260.5a14.2 14.2 0 0 0 14.2 14.2h2.2M88.4 260.5h2.2M90.6 278.2h28.3v39.3h-28.3zM92.4 276v2.2h-1.8M105.6 276v2.2M133.3 260.4h2.3M149.8 261.1h-14.2v-.7h14.2a14.2 14.2 0 0 1-14.2 14.2h-2.3M185 273.9h2.2M185 291h2.2M91.1 303.5v13.4"/>
<circle cx="43.2" cy="144.2" r=".69"/>
<circle cx="127.6" cy="218.3" r=".77"/>
<circle cx="127.6" cy="235.9" r=".77"/>
<circle cx="137.8" cy="235.9" r=".77"/>
<circle cx="159.8" cy="235.9" r=".76"/>
</g>
<!-- layer: Title Block -->
<path d="M20.8 339.6h237.3v17.1h-237.3z" fill="none" stroke="#000" stroke-width=".2"/>
<!-- layer: 00-page-edge -->
<path d="M16.5 73.5h245.8v287.4h-245.8zM20.8 77.7h237.3v257.7h-237.3zM27.8 79.9l5.7 5.7M22.1 85.6l5.7-5.7v17M20.8 339.6h.1M53.4 339.6v17.1M77.6 339.6v17.1M106 339.6v17.1M154.3 339.6v17.1M214.1 339.6v17.1" fill="none" stroke="#000" stroke-width=".2"/>
<!-- layer: A201-Floorplan-2nd-floor -->
<g fill="none" stroke="#0f0" stroke-width=".3">
<path d="M37.4 113h11.8v25.6h-11.8zM49.2 113h48v11.8h-48zM171.4 100.8h6.9l.4 .6v7l.9 1.8v2.7M171.5 104.6h3.5l-.1 3.8-.9 1.8v2.7M35.1 137.4v1.4M37.4 138.6h11.8v33.8h-11.8zM185 143.4v-1.2h2.2v1.2h-.7M187.2 143.4h-.7v42.5M35.1 162v1.4M49.2 160.7h6.5v11.7h-6.5zM56.4 160.5h14.3v11.9h-14.3zM56.6 163.4h13.9v9h-13.9z"/>
<path d="M57.1 163.9l4.8 4.7M61.9 171.9h-4.8v-8h12.9v8h-4.8M65.2 168.6v3.8l4.8-.5M70 163.9l-4.8 4.7h-3.3v3.8l-4.8-.5M35.1 191.8v1.5M37.3 191.8v1.5M185 185.9v1.2h2.2v-1.2h-.7M186.5 185.9h.7M35.1 223.8v1.4M187.2 225.8h1.7v3.6h-1.7zM185 245.8v.7M187.2 246.5h1.7v3.6h-1.7z"/>
<path d="M35.1 273.2v.9M74.2 260.5h14.2v.7M105.6 278.2a13.3 13.3 0 0 1-13.2 13.3M109.9 278.2h9v11.8h-9zM118.5 278.2v11.8M185 273.9v1.4h.7v14.2h-.7v1.5M187.2 273.9v1.4h-.7v14.2h.7v1.5M35.1 298v1M93 291.4v-13.2h-.6v13.3M108.3 296.1a3.3 3.3 0 0 1 5 .9 2.1 2.1 0 0 1-2.1 2.4 2.77 2.77 0 0 1-3.6-2l.1-.4zM111.3 299.4a3.4 3.4 0 0 1 3.3 2.2M112.8 281a2.09 2.09 0 0 1 3.5 1 4.7 4.7 0 0 1-1.1 5.5 2.11 2.11 0 0 1-3.1-1.3 4.9 4.9 0 0 1 .7-5.2z"/>
<path d="M114.6 293.2h3.7v8.4h-3.7M114.6 293.2v8.4M114.6 293.2a3.4 3.4 0 0 1-3.3 2.2M117.3 284h-1.8v.2h1.8M90.6 301.1h.5v15.8h27.3v-15.8h.5M91.1 303.5h27.3M92.2 307.1v6.6a2.37 2.37 0 0 0 2.4 2.3h20.6a2.37 2.37 0 0 0 2.4-2.3v-6.6M92.2 307.1a2.37 2.37 0 0 1 2.4-2.3h20.6a2.37 2.37 0 0 1 2.4 2.3M94.3 316.9v1h20.9v-1h.9v2.9h-.9v-1h-20.9v1M94.3 317.9v-1h-1v2.9h1v-1M117 308.5h.6M117 312h.6"/>
<path d="M117.6 308.7h-.6v.4v-1.1h-.1v1.1h.1M117.6 312.2h-.6v.5v-1.1h-.1v1.1h.1M117.6 310.2h-1.5v.3h1.5"/>
<circle cx="63.6" cy="170.5" r="1.42"/>
<circle cx="115.5" cy="284.1" r=".47"/>
<circle cx="117.5" cy="282.4" r=".35"/>
<circle cx="117.5" cy="286.3" r=".35"/>
<circle cx="117.6" cy="284.1" r=".71"/>
<circle cx="117.6" cy="284.1" r=".35"/>
<circle cx="116.1" cy="310.3" r=".59"/>
</g>
<!-- layer: E201-Electrical-2nd-floor -->
<path d="M177.3 108.1l1.8-.1v1.9h-1.8zM65.9 170.4h1.9v1.8h-1.9zM91.1 205.9h1.8v1.8h-1.8zM103 232.6h1.9v1.8h-1.9zM45.1 243.2h7.6v2.5h-7.6zM45.1 245.4h7.6M135.3 259.7h1.8v1.8h-1.8zM147.7 259.7h1.8v1.8h-1.8zM162.2 252.6h7.6v2.5h-7.6zM162.2 254.9h7.6M113.7 290.8h1.9v1.9h-1.9zM116.4 287.4h1.5v.9h-1.5z" fill="none" stroke="#000" stroke-width=".3"/>
<!-- layer: A201-Text -->
<path d="M98.6 124.8h.5" fill="none" stroke="#0f0" stroke-width=".2"/>
<!-- layer: E301-Electrical-attic -->
<path d="M113.7 290.8h1.9v1.9h-1.9zM116.4 287.4h1.5v.9h-1.5z" fill="none" stroke="#000" stroke-width=".3"/>
<g font-size="1.7">
<text x="177.7" y="109.4">J</text>
<text x="76.7" y="130.2">J</text>
<text x="36.8" y="132.9">J</text>
<text x="36.8" y="138">J</text>
<text x="42.5" y="141.5">J</text>
<text x="143.7" y="141.9">J</text>
<text x="38.8" y="146.3">J</text>
<text x="38.8" y="148.5">J</text>
<text x="38.7" y="151.8">J</text>
<text x="143.8" y="152.8">J</text>
<text x="94.9" y="158">J</text>
<text x="99.4" y="159.4">J</text>
<text x="93.5" y="163.8">J</text>
<text x="93.5" y="165.7">J</text>
<text x="93.5" y="167.1">J</text>
<text x="104.1" y="163.2">J</text>
<text x="93.1" y="170.1">J</text>
<text x="94.9" y="171.6">J</text>
<text x="63.5" y="175.5">J</text>
<text x="68.2" y="174.1">J J</text>
<text x="124.7" y="191.4">J</text>
<text x="98.8" y="199.5">J</text>
<text x="102.2" y="200.6">J</text>
<text x="91.5" y="207.3">J</text>
<text x="183.5" y="204.8">J</text>
<text x="104.9" y="219.4">J</text>
<text x="183.5" y="221.5">J</text>
<text x="102.2" y="223.8">J</text>
<text x="184.4" y="223.8">J</text>
<text x="185.3" y="222.4">J</text>
<text x="100.8" y="230.9">J</text>
<text x="103.4" y="234">J</text>
<text x="161.2" y="235.1">J</text>
<text x="177.8" y="237">J</text>
<text x="57.3" y="244.6">J</text>
<text x="100.8" y="244.4">J</text>
<text x="106.1" y="242.5">J</text>
<text x="134.2" y="250.8">J</text>
<text x="131.8" y="256.8">T</text>
<text x="135.7" y="254.1">J</text>
<text x="127.9" y="261.2">J</text>
<text x="133.1" y="258.7">J</text>
<text x="135.7" y="261.1">J</text>
<text x="148.1" y="261.1">J</text>
<text x="183.5" y="262.2">J</text>
<text x="92.7" y="272.6">J</text>
<text x="110.4" y="272.5">J</text>
<text x="126.5" y="272.5">J</text>
<text x="111.2" y="279.4">J</text>
<text x="134.1" y="280.1">J</text>
<text x="105.4" y="284.2">J</text>
<text x="86.9" y="297.1">J</text>
<text x="86.9" y="302.6">J</text>
<text x="66.7" y="317.2">J</text>
<text x="66.7" y="319">J</text>
</g>
<g font-size="1.3">
<text x="22.6" y="100.8">PROJECT NORTH</text>
<text x="179.4" y="109.7">182</text>
<text x="56.6" y="116.3">4</text>
<text x="79.7" y="116.2">6</text>
<text x="85.3" y="116.4">L1-cb-8</text>
<text x="109.7" y="116.6">7</text>
<text x="151.3" y="114.8">36</text>
<text x="155.8" y="116.6">37</text>
<text x="154.6" y="125.5">31</text>
<text x="180.7" y="122.6">39</text>
<text x="39.4" y="131.3">2</text>
<text x="74.6" y="131.9">L3-216-cb4</text>
<text x="76.5" y="131.9">216</text>
<text x="31.8" y="132.2">16</text>
<text x="31.9" y="137.2">15</text>
<text x="38.2" y="135.5">1</text>
<text x="65.5" y="133.4">28</text>
<text x="109.1" y="132.5">30</text>
<text x="31.9" y="140.9">14</text>
<text x="140.8" y="141.8">207</text>
<text x="30.6" y="144">3</text>
<text x="32.3" y="148">12</text>
<text x="32.6" y="145.7">13</text>
<text x="45.7" y="147.1">26</text>
<text x="66" y="147.6">27</text>
<text x="108.8" y="146.9">29</text>
<text x="155.3" y="149">32</text>
<text x="32.8" y="151.1">11</text>
<text x="33.1" y="155.4">9</text>
<text x="140.4" y="152.9">208</text>
<text x="93.4" y="156.3">215</text>
<text x="98.8" y="157.6">206</text>
<text x="62.9" y="166.5">24</text>
<text x="83.1" y="162.2">19</text>
<text x="91.5" y="165.6">44</text>
<text x="91.5" y="167.1">43</text>
<text x="91.5" y="163.7">42</text>
<text x="97" y="165.1">46</text>
<text x="97.3" y="163.4">45</text>
<text x="105.9" y="162.9">205</text>
<text x="54.5" y="170.7">25</text>
<text x="64.4" y="170.5">L1-122</text>
<text x="68.1" y="172.8">22</text>
<text x="71.9" y="171.8">23</text>
<text x="88.5" y="171.4">18</text>
<text x="93" y="171.8">17</text>
<text x="94.4" y="173">214</text>
<text x="62" y="174.2">75</text>
<text x="62.4" y="178.5">74</text>
<text x="69.5" y="175.3">21</text>
<text x="126.8" y="191.8">209</text>
<text x="96.2" y="197.3">76</text>
<text x="98.8" y="197.8">77</text>
<text x="146.1" y="196.5">33</text>
<text x="180.8" y="197.2">40</text>
<text x="100.5" y="201.9">204</text>
<text x="113.3" y="199.3">34</text>
<text x="181.3" y="204.8">41</text>
<text x="40.7" y="214.1">82</text>
<text x="75.6" y="221">83</text>
<text x="96.8" y="221.6">78</text>
<text x="106.9" y="219.7">210</text>
<text x="183.1" y="219.7">85</text>
<text x="94.9" y="223.6">79</text>
<text x="103.9" y="223.7">203</text>
<text x="181.9" y="223.7">86</text>
<text x="183.8" y="225.3">87</text>
<text x="187" y="222.4">84</text>
<text x="102.6" y="230.8">202</text>
<text x="160.9" y="233.3">212</text>
<text x="168.3" y="233.9">88</text>
<text x="101.3" y="236.1">L1-129-cb5</text>
<text x="175.3" y="235.4">L3-213</text>
<text x="177.2" y="235.4">213</text>
<text x="47.6" y="245.3">72</text>
<text x="55.4" y="244.6">81</text>
<text x="56.8" y="240.6">80</text>
<text x="102.4" y="244.3">201</text>
<text x="102.4" y="243.8">L3-211-cb3</text>
<text x="105.4" y="240.8">211</text>
<text x="45.5" y="246.9">wall-heater</text>
<text x="131.5" y="250.6">194</text>
<text x="110.9" y="257.5">35</text>
<text x="131.7" y="255.2">48</text>
<text x="135.6" y="255.6">47</text>
<text x="137.3" y="254.1">L2-47-cb6</text>
<text x="165.1" y="254.5">51</text>
<text x="129.4" y="262.3">195</text>
<text x="131.3" y="261.2">49</text>
<text x="134.1" y="259.9">50</text>
<text x="137.3" y="261">L1-153-cb6</text>
<text x="150.3" y="261.1">L1-154-cb6</text>
<text x="181.2" y="262.2">52</text>
<text x="131.5" y="268.7">219</text>
<text x="94.4" y="272.4">200</text>
<text x="107.7" y="272.4">197</text>
<text x="124" y="274.3">L3-196-cb6</text>
<text x="125.9" y="274.3">196</text>
<text x="86.4" y="279.6">64</text>
<text x="105.7" y="279.5">L2-58</text>
<text x="107.6" y="279.5">58</text>
<text x="110.1" y="281">59</text>
<text x="112.8" y="278.9">198</text>
<text x="123.1" y="281.8">218</text>
<text x="123.1" y="280.8">217</text>
<text x="131.8" y="281.9">L2-55</text>
<text x="133.7" y="281.9">55</text>
<text x="137.8" y="279.4">56</text>
<text x="40.4" y="287.5">71</text>
<text x="97.8" y="287.4">62</text>
<text x="102.8" y="285.8">L3-199-cb6</text>
<text x="104.7" y="285.8">199</text>
<text x="152.2" y="284.2">57</text>
<text x="63.1" y="292.7">73</text>
<text x="103.6" y="288.7">62</text>
<text x="107.1" y="291">63</text>
<text x="115.8" y="292.4">61</text>
<text x="116.5" y="289.7">60</text>
<text x="181" y="288.3">53</text>
<text x="86.5" y="295.3">65</text>
<text x="86.5" y="305">67</text>
<text x="88.7" y="302.4">66</text>
<text x="65.9" y="314.8">70</text>
<text x="68.4" y="316.9">69</text>
<text x="159.3" y="314.4">54</text>
<text x="64.7" y="319.4">68</text>
<text x="22.1" y="341.8">DRAWING TITLE:</text>
<text x="54.7" y="341.8">PROJECT TITLE:</text>
<text x="78.9" y="341.7">DATE: 09/22/2024</text>
<text x="107.3" y="341.7">COMPANY: Home Owners</text>
<text x="155.6" y="341.8">NOTES:</text>
<text x="215.5" y="341.8">NOTES:</text>
<text x="23.6" y="343.9">E301 Electrical Overlay E201</text>
<text x="56.3" y="343.9">4431 Amador Rd, CA 94538</text>
<text x="78.9" y="343.9">MODEL SCALE: 1:1</text>
<text x="78.9" y="346">PAPER SCALE: 2:1 (2 inch = 1 units)</text>
<text x="107.3" y="346">RESPONSIBLE PERSON AND ONLY WORKER: Ernest A Schleicher</text>
<text x="107.3" y="343.8">OWNER NAMES: Yang Fu, Ernest A. Schleicher</text>
<text x="155.5" y="343.9">1. Every duplex in the house, including GFCI duplex, is WR &amp; TR.</text>
<text x="155.6" y="346">2. Every ceiling light, j-box, switch, and duplex in the kitchen is GFCI</text>
<text x="78.9" y="348.1">DRAWN BY: Ernest A. Schleicher</text>
<text x="78.9" y="350.3">REVISION: 108</text>
<text x="107.4" y="352.4">Yang Fu:</text>
<text x="108.8" y="348.1">Email: ernest.schleicher@gmail.com</text>
<text x="108.8" y="350.3">Tel: (510) 358-6729</text>
<text x="155.6" y="350.2">3. Additional GFCI duplex are installed in the kitchen, bathrooms,</text>
<text x="157" y="348.1">protected via GFCI duplex 122 on the family room ceiling.</text>
<text x="157" y="352.4">laundry, front-porch, and patio as per code.</text>
<text x="108.7" y="354.5">Email: angela.fuyang@gmail.com</text>
<text x="108.8" y="356.7">Tel: (510) 358-6728</text>
<text x="155.5" y="354.5">4. Every ceiling light, j-box, and switch in the spandrel is GFCI protected via GFCI duplex 90.</text>
<text x="155.6" y="356.6">5. Every duplex in the 1st floor, SE bedroom is GFCI protected via GFCI duplex 90.</text>
</g>
<g font-size="1.3" fill="#0f0">
<text x="102.8" y="119.7">FREEZER</text>
<text x="176.7" y="114.1">38</text>
<text x="62.5" y="123.6">BUTCHER BLOCK COUNTER TOP</text>
<text x="104.8" y="121.1">8</text>
<text x="68.9" y="140.6">KITCHEN</text>
<text x="152.3" y="140.5">DINING AREA</text>
<text x="78.5" y="160.4">REFRIGERATOR</text>
<text x="61" y="162.6">STOVE</text>
<text x="62.2" y="167.8">SEH</text>
<text x="142.9" y="183.9">DINING AREA</text>
<text x="142.9" y="185.5">UPPER LANDING AREA</text>
<text x="142.9" y="182.3">KITCHEN AREA</text>
<text x="142.9" y="188.7">513.32 sqft</text>
<text x="142.9" y="187.1">- - - - - - - - - - - - - -</text>
<text x="41.7" y="202.3">WEST BEDROOM</text>
<text x="41.6" y="204.9">AREA: 144.779 sqft</text>
<text x="161.6" y="227.3">UP</text>
<text x="166.6" y="229.1">FRONT ENTRANCE</text>
<text x="110" y="242.1">UPPER LANDING</text>
<text x="161.3" y="243.8">DOWN</text>
<text x="130" y="246.7">dresser</text>
<text x="44.4" y="256.9">CLOSET</text>
<text x="71.4" y="253.5">CLOSET</text>
<text x="55.5" y="267">AREA: 101.967 sqft</text>
<text x="55.5" y="264.5">SOUTHWEST BEDROOM</text>
<text x="143.3" y="291.7">SOUTHEAST BEDROOM</text>
<text x="143.4" y="293.4">AREA: 110.21 sqft</text>
<text x="126" y="297.8">CLOSET</text>
<text x="99" y="304.6">UPPER BATHROOM</text>
<text x="98.9" y="306.1">AREA: 34.44 sqft</text>
</g>
<g font-size=".3">
<text x="116.6" y="112">nc</text>
<text x="116.6" y="112.5">nc</text>
<text x="116.6" y="113.1">nc</text>
<text x="116.6" y="113.6">11</text>
<text x="117.9" y="112">1</text>
<text x="117.9" y="112.6">2</text>
<text x="117.9" y="113.1">3</text>
<text x="117.9" y="113.6">4</text>
<text x="116.6" y="114.7">13</text>
<text x="116.6" y="115.2">14</text>
<text x="116.6" y="117.8">nc</text>
<text x="116.6" y="114.1">12</text>
<text x="116.6" y="115.7">15</text>
<text x="116.6" y="116.5">16</text>
<text x="116.6" y="117.3">nc</text>
<text x="117.9" y="117.3">10</text>
<text x="117.9" y="114.1">5</text>
<text x="117.9" y="115.2">6</text>
<text x="117.9" y="117.8">nc</text>
<text x="117.9" y="114.6">nc</text>
<text x="117.9" y="115.7">7</text>
<text x="117.9" y="116.7">9</text>
<text x="117.9" y="116.2">8</text>
</g>
</svg>
